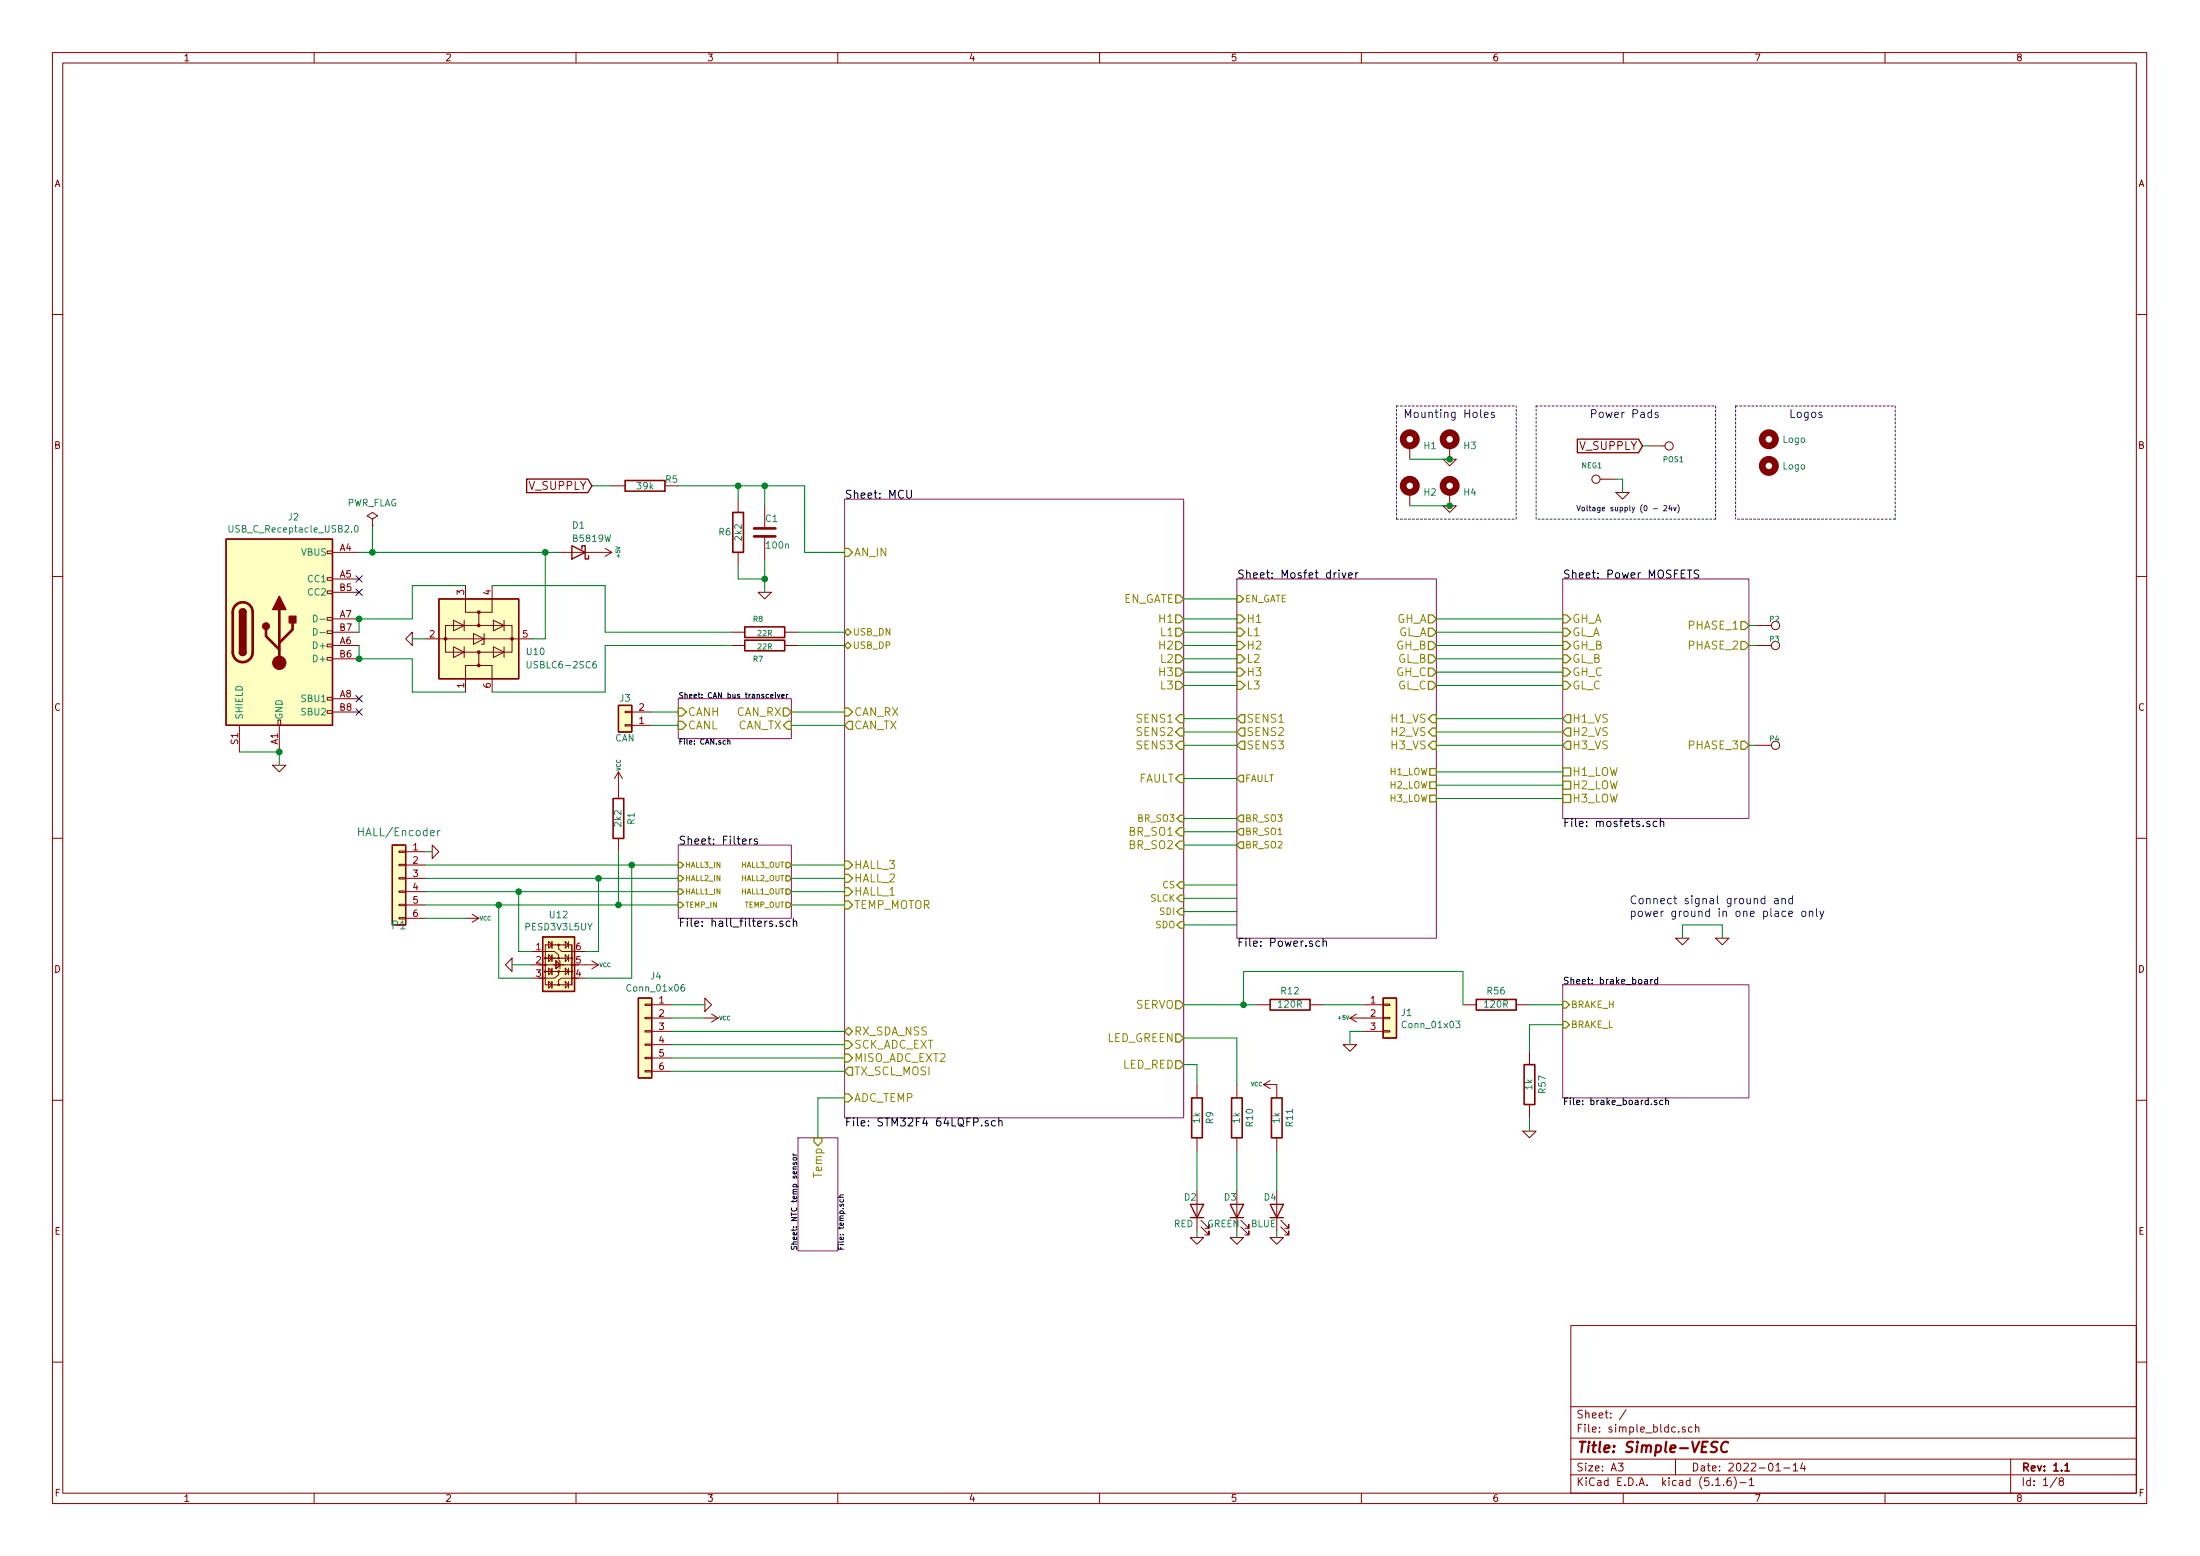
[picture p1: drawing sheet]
<svg xmlns="http://www.w3.org/2000/svg" width="420mm" height="297mm" viewBox="0 0 420 297" stroke-linecap="round" stroke-linejoin="round" font-family="sans-serif">
<g fill="none" stroke="#840000" stroke-width=".19">
<path d="M10 10h400v277h-400zM12 12h396v273.1h-396zM60 10v2M110 10v2M160 10v2M210 10v2M260 10v2M310 10v2M360 10v2M10 60h2M408 60h2M71.1 99.1l1-.6-1-.7-1 .7 1 .6v1.3"/>
<path d="M116.8 92.7h2.6M141 95.3v2.5M146 96.6v4.3M269.2 85.1v2.6M269.2 94v2.6M275.6 87.7h2.5l-1.2 1.2zM275.6 96.6h2.5l-1.2 1.2zM276.9 85.1v2.6M276.9 94v2.6M305.6 91.5h3M308.6 94h2.5l-1.2 1.3zM315 85.1h3"/>
<path d="M10 110h2M62.5 117.9h1v.5h-1zM62.5 112.8h1v.5h-1zM62.5 110.3h1v.5h-1zM62.5 105.2h1v.5h-1zM63.5 105.4h5.1M63.5 110.5h5.1M63.5 118.1h5.1M63.5 113.1h5.1M71.1 100.4h.1M85.1 119.4h12.7v5.1h-12.7zM86.6 118.4l2 1-2 1z"/>
<path d="M88.6 118.4v2M88.9 111.8v5.1h2.5M94 111.8v5.1h-2.6v2.5M94.2 118.4l2.1 1-2.1 1zM96.3 118.4v2M106.7 105.4h10.1M115.6 104.7l1.2 .7M116.8 105.4l-1.2 .8M141 105.4v2.6M144.8 113.1h2.5l-1.3 1.2zM146 102.4v4.3M335.3 119.4h3"/>
<path d="M408 110h2M45.7 138.5v5M53.1 137.5h.5v1h-.5zM53.3 138.5v5M62.5 135.7h1v.5h-1zM62.5 133.1h1v.5h-1zM62.5 125.5h1v.5h-1zM62.5 123h1v.5h-1zM62.5 120.4h1v.5h-1zM63.5 123.2h5.1M63.5 120.7h5.1M63.5 135.9h5.1"/>
<path d="M63.5 133.4h5.1M63.5 125.8h5.1M77.5 122l1.2-1.3v2.5zM81.3 122h20.3M86.6 123.5l2 1-2 1zM88.6 123.5v2M90.4 120.9l2.1 1.1-2.1 1zM91.4 124.5v2.5h2.6v5.1M91.4 127h-2.5v5.1M92.5 120.9v2.1h-.6M94.2 123.5l2.1 1-2.1 1zM96.3 123.5v2"/>
<path d="M119.4 135.8h1.2v.3h-1.2zM119.4 138.3h1.2v.3h-1.2zM120.6 138.5h3.9M120.6 135.9h3.9M139.7 123.2h2.5M139.7 120.7h2.5M149.9 123.2h2.5M149.9 120.7h2.5M335.3 123.2h3M52.1 146.1h2.5l-1.3 1.3zM118.1 147.4l-.8 1.2M118.1 147.4v5"/>
<path d="M118.1 147.4l.8 1.2M335.3 142.3h3M10 160h2M76.2 172.6h1.3v.3h-1.3zM76.2 170.1h1.3v.2h-1.3zM76.2 165h1.3v.3h-1.3zM76.2 162.5h1.3v.2h-1.3zM76.2 167.5h1.3v.3h-1.3zM77.5 175.3h3.8M77.5 162.6h3.8M77.5 165.1h3.8M77.5 167.7h3.8"/>
<path d="M77.5 170.2h3.8M77.5 172.8h3.8M82.5 161.3l1.3 1.3-1.3 1.3zM88.9 175.3h2.5M90.2 174.5l1.2 .8M91.4 175.3l-1.2 .8M104.8 179.7l.6 .7-.6 .6zM105.4 179.7v1.3M107.9 179.7l.7 .7-.7 .6zM108.6 179.7v1.3M118.1 160.1v2.5M320 179.1h2.6l-1.3 1.3z"/>
<path d="M327.7 179.1h2.5l-1.3 1.3zM408 160h2M96.5 184.2l1.3-1.3v2.6zM101.6 184.2h12.7M101.6 181.6h2.5M101.6 186.7h2.5M102.9 181.6h3l.8 .7v.6M104.1 180.4h5.1v7.6h-5.1zM104.1 182.9h5.1M104.1 185.5h5.1M104.8 182.3l.6 .6-.6 .7zM104.8 184.8l.6 .7-.6 .6z"/>
<path d="M104.8 187.4l.6 .6-.6 .6zM105.4 182.3v1.3M105.4 184.8v1.3M105.4 187.4v1.2M106.2 183.4l.7 .8-.7 .7zM106.7 183.4h.2v1.5M106.7 180.2v.9l.6 .5h3.2M106.7 185.3v.8l-.8 .6h-3M107.9 182.3l.7 .6-.7 .7zM107.9 184.8l.7 .7-.7 .6zM107.9 187.4l.7 .6-.7 .6zM108.6 182.3v1.3"/>
<path d="M108.6 184.8v1.3M108.6 187.4v1.2M109.2 181.6h2.6M109.2 186.7h2.6M110.5 186.7h-3.3l-.5 .4v.9M113 183.4l1.3 .8M114.3 184.2l-1.3 .7M123.2 199.3h1.3v.3h-1.3zM123.2 194.2h1.3v.3h-1.3zM123.2 191.7h1.3v.2h-1.3zM123.2 196.8h1.3v.2h-1.3zM124.5 191.8h3.8"/>
<path d="M124.5 194.3h3.8M124.5 196.9h3.8M124.5 199.4h3.8M134.6 190.5l1.3 1.3-1.3 1.3zM134.6 194.3h2.6M135.9 193.6l1.3 .7M137.2 194.3l-1.3 .8M240 191.8h2.6M250.2 191.8h2.5M256.5 199.4h2.6l-1.3 1.3zM257.8 194.3h6.4M257.8 194.3l1.3 .8"/>
<path d="M259.1 193.6l-1.3 .7M260.3 191.8h3.9M260.3 196.9h3.9M264.2 196.8h1.2v.2h-1.2zM264.2 191.7h1.2v.2h-1.2zM264.2 194.2h1.2v.3h-1.2zM279.4 191.8h2.5M289.6 191.8h2.5M10 210h2M123.2 201.8h1.3v.3h-1.3zM123.2 204.4h1.3v.2h-1.3zM124.5 202h3.8"/>
<path d="M124.5 204.5h3.8M228.6 207v2.6M228.6 217.2v2.5M236.2 207v2.6M236.2 217.2v2.5M241.3 207h2.5v2.6M241.3 207l1.3 .8M242.6 206.3l-1.3 .7M243.8 217.2v2.5M290.8 215.9h2.6l-1.3 1.3zM292.1 200.7v2.5M292.1 210.9v2.5"/>
<path d="M408 210h2M227.3 236.3h2.6l-1.3 1.2zM228.6 227.4v7.6M229.4 234.2l1.5 1.5v-.7v.7h-.8M229.4 233l1.5 1.5v-.8v.8h-.8M234.9 236.3h2.6l-1.3 1.2zM236.2 227.4v7.6M237 234.2l1.5 1.5v-.7v.7h-.8M237 233l1.5 1.5v-.8v.8h-.8M242.6 236.3h2.5l-1.3 1.2zM243.8 227.4v7.6M244.6 234.2l1.5 1.5v-.7v.7h-.7"/>
<path d="M244.6 233l1.5 1.5v-.8v.8h-.7M300 253h108v32.1h-108zM10 260h2M300 278.5h108M300 274.5h108M300 268.5h108M309 279.3h1l-.5 .6 .4 .1v.7l-.2 .1-.7-.1M310.5 269.1l-1.2 2M320 278.5v3M321.8 272.5l-.3-.1-.2 .2v.2l.5 .2v.3h-.5M323.2 272.5l-.4-.1-.3 .3v.6l.3 .1 .4-.1M323.8 272.5l.2-.1 .4 .1 .1 .9"/>
<path d="M323.8 271.9v1.5M342.5 279.7l.4-.4v1.5M344.2 279.2l-.3 1.1h.9M344.6 279.8v1M384 278.5v6.6M408 260h2M60 285.1v1.9M110 285.1v1.9M160 285.1v1.9M210 285.1v1.9M260 285.1v1.9M300 281.5h108"/>
<path d="M310 285.1v1.9M327.7 283.6h.8M329.2 283.5v.1M330.5 282.1a.59 .59 0 0 0-.7 .6l.1 .8 .5 .1 .2-.1 .1-.5-.2-.3h-.4l-.3 .3M331.2 281.9a1.71 1.71 0 0 1 0 2.3M332.3 283h1.2M334.1 282.5l.4-.4v1.5M334.1 283.6h.8M339.2 280.8h.8M340.7 280.2h1.1M342.5 280.8h.8M360 285.1v1.9"/>
<path d="M392.8 282l-1.3 2M393.5 282.7l-.3-.3 .3-.3h.3l.3 .3-.1 .2-.6 .2-.2 .2 .1 .5 .2 .1h.3l.3-.3v-.3l-.3-.3"/>
<circle cx="304.8" cy="91.5" r=".79"/>
<circle cx="318.8" cy="85.1" r=".79"/>
<circle cx="339.1" cy="119.4" r=".79"/>
<circle cx="339.1" cy="123.2" r=".79"/>
<circle cx="339.1" cy="142.3" r=".79"/>
<circle cx="104.1" cy="184.2" r=".13"/>
<circle cx="104.1" cy="185.5" r=".13"/>
<circle cx="104.1" cy="182.9" r=".13"/>
<circle cx="106.7" cy="185.5" r=".13"/>
<circle cx="106.7" cy="188" r=".13"/>
<circle cx="106.7" cy="182.9" r=".13"/>
<circle cx="106.7" cy="180.4" r=".13"/>
<circle cx="109.2" cy="184.2" r=".13"/>
<circle cx="109.2" cy="182.9" r=".13"/>
<circle cx="109.2" cy="185.5" r=".13"/>
</g>
<g fill="none" stroke="#840000" stroke-width=".3">
<path d="M119.4 91.7h7.6v2.1h-7.6zM140 97.8h2v7.6h-2zM142.2 119.7h7.7v2h-7.7zM142.2 122.2h7.7v2h-7.7zM117.1 152.4h2v7.7h-2zM242.6 190.8h7.6v2h-7.6zM281.9 190.8h7.7v2h-7.7zM227.6 209.6h2v7.6h-2zM235.2 209.6h2v7.6h-2zM242.8 209.6h2.1v7.6h-2.1zM291.1 203.2h2v7.7h-2zM394.4 279.7l.4-.4v1.5"/>
<path d="M394.4 280.8h.8"/>
</g>
<path d="M328.1 275.3l-.3-.1-.7 .1a.47 .47 0 0 0-.3 .5 .47 .47 0 0 0 .4 .4l.5 .2a.51 .51 0 0 1 .2 .5 .51 .51 0 0 1-.5 .3l-.7-.1M330 275.4a.87 .87 0 0 0-1 0 .87 .87 0 0 0-.3 1 .69 .69 0 0 0 .3 .7 .69 .69 0 0 0 .8-.1" fill="none" stroke="#840000" stroke-width=".41"/>
<path d="M161.3 95.3h64.8v118.1h-64.8zM236.2 110.5h38.1v68.6h-38.1zM298.4 110.5h35.6v45.7h-35.6zM129.5 133.4h21.6v7.6h-21.6zM129.5 161.3h21.6v14h-21.6zM298.4 188h35.6v21.6h-35.6zM152.4 217.2h7.6v21.6h-7.6z" fill="none" stroke="#840084" stroke-width=".19"/>
<g fill="none" stroke="#000" stroke-width=".19">
<path d="M173.2 93.6v1.2l.3 .3 .4-.1 .2-.2v-1.2M256.3 109.3l.4 1 .3-1M257.6 109.8l.7-.1-.1-.3-.4-.1-.2 .2v.8h.6M258.9 109.3v1M259.4 109.3l-.5 .3M322.2 108.8h.9M324.4 108.9l-.6-.1-.3 .3 .1 .3 .8 .4v.4a.62 .62 0 0 1-.9 .1M147.2 132.9l.5-.1-.1-.2-.3-.1-.1 .2v.5h.4M148.1 132.2v.1M148.1 132.5v.7M148.5 132.5l.2 .7 .2-.7M149.3 132.9l.5-.1-.1-.2-.3-.1-.1 .2 .1 .5h.3"/>
<path d="M150.2 132.5v.7M150.5 132.5l-.3 .3M139 141.5l.4-.1v.7M139 141.1v1M315.1 156.9a.37 .37 0 0 0-.6 .1l.1 .2 .5 .3-.2 .3-.4-.1M316.4 156.9l-.4-.1-.3 .3 .1 .6h.6M317.1 156.9h.1a.37 .37 0 0 1 .6 .1v.8M317.1 156.3v1.5M143.2 160.1v1M143.6 160.1l-.4 .3M144.6 160.2a.37 .37 0 0 0-.6 .1l.1 .3 .6 .2-.2 .3h-.5M148.3 176.7v.1"/>
<path d="M149.5 175.9l-.4-.1-.2 .2 .1 .3 .5 .1v.4h-.6M150.9 175.9l-.5-.1-.3 .3v.4l.2 .3h.6M151.5 176l.2-.2 .4 .1 .1 .9M151.5 175.3v1.5M252 179.7l-.4-.1-.3 .3v.5l.2 .2h.5M252.7 179.8l.1-.1a.37 .37 0 0 1 .5 .1v.9M252.7 179.1v1.6M314.1 187h.5l.1 .8M314.7 187.3l-.7 .2 .1 .3h.6M315.3 187v.8M315.6 187l-.3 .2M316.6 187h-.4l-.2 .2 .1 .6h.5"/>
<path d="M316.6 186.5v1.3M188.7 214l-.4-.1-.2 .2 .1 .3 .5 .1v.4h-.6M190.1 214l-.4-.1-.3 .3v.4l.1 .3h.6M190.8 214.1l.2-.2 .3 .1 .1 .9M190.8 213.4v1.5M316.4 210.1l-.3-.1-.2 .2 .1 .2 .4 .1v.3h-.5M317.6 210.1l-.4-.1-.2 .3 .1 .5h.5M318.1 210.2l.2-.2 .3 .1v.8M318.1 209.6v1.3M151.5 220.2l.2 .3M151.5 220.5h.6M151.5 221.9v.3l.1 .1 .2-.4h.3v.4"/>
<path d="M151.5 221l.4-.1 .2 .4-.1 .1h-.4zM160.1 228.6h1M160.5 229l-.1 .3 .2 .2 .4-.1v-.4M161.1 228.1l-.6 .1v.4"/>
</g>
<g fill="none" stroke="#848400" stroke-width=".25">
<path d="M161.3 104.7h.8l.7 .7-.7 .8h-.8zM224.5 119.9h.8l.8 .8-.8 .7h-.8zM224.5 117.4h.8l.8 .7-.8 .8h-.8zM224.5 113.6h.8l.8 .7-.8 .8h-.8zM236.2 117.4h.8l.7 .7-.7 .8h-.8zM236.2 119.9h.8l.7 .8-.7 .7h-.8zM236.2 113.7h.7l.6 .6-.6 .7h-.7zM272.8 117.4h.8l.7 .7-.7 .8h-.8zM272.8 119.9h.8l.7 .8-.7 .7h-.8zM298.4 117.4h.8l.8 .7-.8 .8h-.8zM298.4 119.9h.8l.8 .8-.8 .7h-.8zM332.5 118.7h.7l.8 .7-.8 .8h-.7z"/>
<path d="M129.5 135.2h.8l.8 .7-.8 .8h-.8zM129.5 137.7h.8l.8 .8-.8 .7h-.8zM149.6 135.2h.8l.7 .7-.7 .8h-.8zM150.4 137.7h.7v1.5h-.7l-.8-.7zM161.3 135.2h.8l.7 .7-.7 .8h-.8zM161.3 123.2l.6-.6 .7 .6-.7 .7zM161.3 120.7l.6-.6 .7 .6-.7 .6zM162.1 137.7h.7v1.5h-.7l-.8-.7zM224.5 130.1h.8l.8 .7-.8 .8h-.8zM224.5 125h.8l.8 .8-.8 .7h-.8zM224.5 127.5h.8l.8 .8-.8 .8h-.8zM224.5 122.5h.8l.8 .7-.8 .8h-.8z"/>
<path d="M225.3 139h.8v1.5h-.8l-.8-.8zM225.3 136.4h.8v1.6h-.8l-.8-.8zM236.2 122.5h.8l.7 .7-.7 .8h-.8zM236.2 125h.8l.7 .8-.7 .7h-.8zM236.2 127.5h.8l.7 .8-.7 .8h-.8zM236.2 130.1h.8l.7 .7-.7 .8h-.8zM237 136.4h.7v1.6h-.7l-.8-.8zM237 139h.7v1.5h-.7l-.8-.8zM272.8 122.5h.8l.7 .7-.7 .8h-.8zM272.8 125h.8l.7 .8-.7 .7h-.8zM272.8 127.5h.8l.7 .8-.7 .8h-.8zM272.8 130.1h.8l.7 .7-.7 .8h-.8z"/>
<path d="M273.6 136.4h.7v1.6h-.7l-.8-.8zM273.6 139h.7v1.5h-.7l-.8-.8zM298.4 122.5h.8l.8 .7-.8 .8h-.8zM298.4 125h.8l.8 .8-.8 .7h-.8zM298.4 127.5h.8l.8 .8-.8 .8h-.8zM298.4 130.1h.8l.8 .7-.8 .8h-.8zM299.2 136.4h.8v1.6h-.8l-.8-.8zM299.2 139h.8v1.5h-.8l-.8-.8zM332.5 122.5h.7l.8 .7-.8 .8h-.7zM225.3 147.9h.8v1.5h-.8l-.8-.8zM225.3 141.5h.8v1.5h-.8l-.8-.7zM225.3 158h.8v1.5h-.8l-.8-.7z"/>
<path d="M225.4 155.6h.7v1.3h-.7l-.6-.7zM236.2 148.6l.7-.6h.6v1.3h-.6zM236.2 158.8l.7-.6h.6v1.2h-.6zM236.9 155.6h.6v1.3h-.6l-.7-.7zM237 141.5h.7v1.5h-.7l-.8-.7zM273 149.3h1.3v1.2h-1.3zM273 146.7h1.3v1.3h-1.3zM273 151.8h1.3v1.3h-1.3zM273.6 141.5h.7v1.5h-.7l-.8-.7zM298.4 146.6h1.6v1.5h-1.6zM298.4 149.1h1.6v1.6h-1.6zM298.4 151.7h1.6v1.5h-1.6z"/>
<path d="M298.4 142.3l.8-.8h.8v1.5h-.8zM332.5 141.5h.7l.8 .8-.8 .7h-.7zM129.5 164.6h.5l.6 .5-.6 .5h-.5zM129.5 167.2h.5l.6 .5-.6 .5h-.5zM129.5 169.7h.5l.6 .5-.6 .5h-.5zM129.5 172.2h.5l.6 .6-.6 .5h-.5zM150.1 164.6h.5l.5 .5-.5 .5h-.5zM150.1 167.2h.5l.5 .5-.5 .5h-.5zM150.1 169.7h.5l.5 .5-.5 .5h-.5zM150.1 172.2h.5l.5 .6-.5 .5h-.5zM161.3 169.5h.8l.7 .7-.7 .8h-.8zM161.3 166.9h.8l.7 .8-.7 .7h-.8z"/>
<path d="M161.3 164.4h.8l.7 .7-.7 .8h-.8zM161.3 172h.8l.7 .8-.7 .7h-.8zM225.3 160.6h.8v1.5h-.8l-.8-.8zM225.4 168.3h.7v1.3h-.7l-.6-.7zM225.4 170.9h.7v1.2h-.7l-.6-.6zM225.4 173.4h.7v1.3h-.7l-.6-.7zM225.4 175.9h.7v1.3h-.7l-.6-.6zM236.2 161.3l.7-.6h.6v1.3h-.6zM161.3 198.7h.8l.7 .7-.7 .8h-.8zM162.1 196.1l.7 .8-.7 .7-.8-.7zM224.5 191h.8l.8 .8-.8 .8h-.8zM224.5 197.4h.8l.8 .8-.8 .7h-.8z"/>
<path d="M298.4 191.2h.7l.6 .6-.6 .6h-.7zM298.4 195h.7l.6 .6-.6 .7h-.7zM155.4 217.2h1.6v.8l-.8 .7-.8-.7zM161.3 208.8h.8l.7 .8-.7 .7h-.8zM161.3 201.2h.8l.7 .8-.7 .7h-.8zM162.1 203.7h.7v1.6h-.7l-.8-.8zM224.5 202.5h.8l.8 .7-.8 .8h-.8z"/>
</g>
<g fill="#ffffc2" stroke="#ffffc2" stroke-width=".19">
<path d="M264.2 190.5h2.5v7.7h-2.5z"/>
<path d="M83.8 114.3h15.3v15.3h-15.3z"/>
<path d="M103.6 178.9h6.1v10.4h-6.1z"/>
<path d="M118.1 134.7h2.5v5h-2.5z"/>
<path d="M43.2 102.9h20.3v35.6h-20.3z"/>
<path d="M121.9 190.5h2.6v15.3h-2.6z"/>
<path d="M74.9 161.3h2.6v15.3h-2.6z"/>
</g>
<g fill="none" stroke="#840000" stroke-width=".25">
<path d="M100.6 91.5h11.7l.7 1.2-.7 1.3h-11.7zM301.2 83.8h11.7l.8 1.3-.8 1.3h-11.7zM43.2 102.9h20.3v35.6h-20.3zM45.7 116.9a.63 .63 0 0 1 .7-.7 .63 .63 0 0 1 .6 .7M83.8 114.3h15.3v15.3h-15.3zM109.2 104.2l2.6 1.2-2.6 1.3zM111.1 104.8v-.6h.7v2.5h.6v-.6M45.7 124.5a.63 .63 0 0 0 .7 .6 .63 .63 0 0 0 .6-.6M118.1 134.7h2.5v5h-2.5zM74.9 161.3h2.6v15.3h-2.6zM103.6 178.9h6.1v10.4h-6.1zM121.9 190.5h2.6v15.3h-2.6z"/>
<path d="M264.2 190.5h2.5v7.7h-2.5zM227.3 229.9h2.6l-1.3 2.5zM227.3 232.4h2.6M234.9 229.9h2.6l-1.3 2.5zM234.9 232.4h2.6M242.6 229.9h2.5l-1.3 2.5zM242.6 232.4h2.5"/>
</g>
<path d="M43.7 100.3v1.1l.3 .2 .3-.1 .2-.1v-1.1M59.9 117.4a.64 .64 0 0 1 .7 .7 .64 .64 0 0 1-.7 .6zM59.9 120a.64 .64 0 0 1 .7 .6 .64 .64 0 0 1-.7 .6zM61.1 118.2h1M67.8 100.4l.2-.1a.69 .69 0 0 1 .4 .7 .69 .69 0 0 1-.4 .6l-.3-.5zM61.1 120.8h1M100.7 126.2v1.1l.2 .2h.4l.1-.2v-1.1M113.8 126.2l-.4 .1a.87 .87 0 0 0 0 1.2l.5-.1v-.5l-.5-.2-.2 .3M83.6 158.5v1M84 158.5l-.4 .3M130.7 187.9l-.4 .1a.87 .87 0 0 0 0 1.2l.4-.1v-.5l-.4-.2-.3 .3M278 194.9h.8l-.4 .5 .4 .1-.1 .7h-.5l-.2-.1" fill="none" stroke="#008484" stroke-width=".19"/>
<path d="M44.9 115.7a1.9 1.9 0 0 1 2.1-.6 1.9 1.9 0 0 1 1.3 1.8v7.6a1.9 1.9 0 0 1-1.9 1.9 1.9 1.9 0 0 1-2-1.9v-7.8l.2-.5zM53.3 116.4v10.1M55.9 118.9v1.3l-2.6 2.5M144 100.9h4.1M144 102.4h4.1M50.8 120.2v1.2l2.5 2.6" fill="none" stroke="#840000" stroke-width=".51"/>
<g fill="#840000" stroke="#840000" stroke-width=".19">
<circle cx="91.4" cy="127" r=".25"/>
<circle cx="91.4" cy="124.5" r=".25"/>
<circle cx="85.1" cy="122" r=".25"/>
<circle cx="97.8" cy="122" r=".25"/>
<circle cx="91.4" cy="119.4" r=".25"/>
<circle cx="91.4" cy="116.9" r=".25"/>
<circle cx="53.3" cy="126.5" r="1.27"/>
</g>
<g fill="none" stroke="#840000" stroke-width="1.3">
<circle cx="269.2" cy="92.7" r="1.27"/>
<circle cx="269.2" cy="83.9" r="1.27"/>
<circle cx="276.9" cy="83.9" r="1.27"/>
<circle cx="276.9" cy="92.7" r="1.27"/>
<circle cx="337.8" cy="83.9" r="1.27"/>
<circle cx="337.8" cy="88.9" r="1.27"/>
</g>
<g fill="#840000" stroke="#840000" stroke-width=".25">
<path d="M45.7 124.5h1.3a.63 .63 0 0 1-.6 .6 .63 .63 0 0 1-.7-.6z"/>
<path d="M45.9 116.4a.62 .62 0 0 1 .7-.1 .62 .62 0 0 1 .4 .6h-1.3z"/>
<path d="M45.7 116.9h1.3v7.6h-1.3z"/>
<path d="M55.2 117.6h1.3v1.3h-1.3z"/>
<path d="M53.3 113.8l1.3 2.6h-2.5z"/>
<circle cx="50.8" cy="119.5" r=".63"/>
</g>
<path d="M266.7 77.5h22.9M293.4 77.5h34.3M327.7 77.5v21.6M331.5 77.5v21.6M331.5 77.5h30.4M361.9 77.5v21.6M266.7 99.1h22.9M266.7 99.1v-21.6M289.6 99.1v-21.6M293.4 99.1v-21.6M327.7 99.1h-34.3M361.9 99.1h-30.4" fill="none" stroke="#0000c2" stroke-width=".19" stroke-dasharray=".4 .4"/>
<g fill="none" stroke="#008400" stroke-width=".19">
<path d="M113 92.7h3.8M129.5 92.7h24.2v12.7h7.6M141 92.7v2.6M146 92.7v3.9M269.2 87.7h7.7M269.2 96.6h7.7M308.6 91.5h1.3v2.5M313.7 85.1h1.3M68.6 105.4h38.1M71.1 100.4v5M88.9 111.8h-10.2v6.3h-10.1v2.6M94 111.8h21.6v8.9h24.1"/>
<path d="M104.1 105.4v16.6h-2.5M141 108v2.5h5M146 106.7v6.4M226.1 118.1h10.1M226.1 114.3h10.1M274.3 118.1h24.1M334 119.4h1.3M68.6 123.2v2.6h10.1v6.3h10.2M78.7 122h2.6M124.5 135.9h5M124.5 138.5h5M139.7 123.2h-24.1v8.9h-21.6"/>
<path d="M151.1 135.9h10.2M151.1 138.5h10.2M152.4 123.2h8.9M152.4 120.7h8.9M226.1 125.8h10.1M226.1 123.2h10.1M226.1 120.7h10.1M226.1 130.8h10.1M226.1 128.3h10.1M226.1 139.7h10.1M226.1 137.2h10.1M274.3 125.8h24.1"/>
<path d="M274.3 123.2h24.1M274.3 120.7h24.1M274.3 130.8h24.1M274.3 128.3h24.1M274.3 139.7h24.1M274.3 137.2h24.1M334 123.2h1.3M45.7 143.5h7.6v2.6M226.1 142.3h10.1M226.1 156.2h10.1M226.1 148.6h10.1M226.1 158.8h10.1"/>
<path d="M274.3 142.3h24.1M274.3 147.4h24.1M274.3 152.4h24.1M274.3 149.9h24.1M334 142.3h1.3M81.3 172.8h48.2M81.3 175.3h7.6M81.3 170.2h48.2M81.3 167.7h48.2M81.3 165.1h48.2M81.3 162.6h1.2M95.2 172.8v13.9h6.4"/>
<path d="M99.1 170.2v11.4h2.5M114.3 167.7v13.9h-2.5M118.1 162.6v10.2M120.6 165.1v21.6h-8.8M151.1 172.8h10.2M151.1 170.2h10.2M151.1 167.7h10.2M151.1 165.1h10.2M226.1 176.6h10.1M226.1 168.9h10.1M226.1 171.5h10.1M226.1 174h10.1"/>
<path d="M226.1 161.3h10.1M321.3 179.1v-2.5h7.6v2.5M97.8 184.2h3.8M128.3 191.8h6.3M128.3 196.9h33M128.3 199.4h33M128.3 194.3h6.3M226.1 191.8h13.9M226.1 198.2h10.1v8.8M237.5 191.8v-6.3h41.9v6.3M252.7 191.8h7.6M260.3 196.9h-2.5v2.5"/>
<path d="M292.1 191.8h6.3M298.4 195.6h-6.3v5.1M128.3 202h33M128.3 204.5h33M161.3 209.6h-5.1v7.6M226.1 203.2h2.5v3.8M228.6 219.7v7.7M236.2 219.7v7.7M243.8 219.7v7.7M292.1 213.4v2.5M228.6 235v1.3M236.2 235v1.3"/>
<path d="M243.8 235v1.3"/>
</g>
<g fill="none" stroke="#0000c2" stroke-width=".19">
<path d="M283.5 79.2l.7-.1-.1-.3-.4-.1-.2 .2 .1 .7h.5M285.4 78.8l-.4-.1-.2 .2 .1 .2 .5 .2v.3h-.6M316.7 78.8a.37 .37 0 0 0-.6 .1l.1 .2 .5 .3-.2 .3-.4-.1M315.8 97.1h.7M317.8 96.6l.3-.1 .2 .3-.6 .7h.6M318.9 96.5l-.2 .7h.7M319.2 96.8v.7M319.6 96.8l.3 .7 .2-.7M320.4 96.4a1.13 1.13 0 0 1 0 1.5M338.9 171.6h.6l.1 .9M339.6 171.9h-.5a.3 .3 0 0 0-.3 .3 .3 .3 0 0 0 .3 .3h.5M340.3 171.6h.1a.37 .37 0 0 1 .6 .1v.8"/>
<path d="M340.3 171.5v1M341.6 174.5l.7-.2v-.3h-.5l-.2 .2 .1 .7h.6M342.3 171.6l-.4-.1-.3 .3 .2 .7h.5M342.3 171v1.5M344.2 174.1l.2-.1 .4 .1 .1 .6-.1 .2-.4 .1-.2-.2zM345.5 174.1l.1-.1a.37 .37 0 0 1 .6 .2v.8M345.5 174v1M346.9 173.4v1.3l.2 .3M347.6 174l.3 1M348.3 174l-.5 1.3-.2 .2"/>
</g>
<g fill="#008400" stroke="#008400" stroke-width=".25">
<circle cx="53.3" cy="143.5" r=".51"/>
<circle cx="237.5" cy="191.8" r=".51"/>
<circle cx="95.3" cy="172.8" r=".51"/>
<circle cx="120.7" cy="165.1" r=".51"/>
<circle cx="114.3" cy="167.7" r=".51"/>
<circle cx="276.9" cy="96.6" r=".51"/>
<circle cx="276.9" cy="87.7" r=".51"/>
<circle cx="99.1" cy="170.2" r=".51"/>
<circle cx="71.1" cy="105.4" r=".51"/>
<circle cx="146.1" cy="110.5" r=".51"/>
<circle cx="146.1" cy="92.7" r=".51"/>
<circle cx="141" cy="92.7" r=".51"/>
<circle cx="68.6" cy="118.1" r=".51"/>
<circle cx="68.6" cy="125.8" r=".51"/>
<circle cx="104.1" cy="105.4" r=".51"/>
<circle cx="118.1" cy="172.8" r=".51"/>
</g>
<path d="M68 112.5l1.2 1.2M68 109.9l1.2 1.2M69.2 112.5l-1.2 1.2M69.2 109.9l-1.2 1.2M68 135.3l1.2 1.2M68 132.8l1.2 1.2M69.2 135.3l-1.2 1.2M69.2 132.8l-1.2 1.2" fill="none" stroke="#000084" stroke-width=".19"/>
<text font-size="2.8" fill="#840000" x="301" y="277.3">Title: Simple-VESC</text>
<g font-size="2.1" fill="#0000c2">
<text x="268" y="79.8">Mounting Holes</text>
<text x="303.5" y="79.8">Power Pads</text>
<text x="341.6" y="79.8">Logos</text>
<text x="311.1" y="172.6">Connect signal ground and</text>
<text x="311.1" y="175">power ground in one place only</text>
</g>
<g font-size="2.1" fill="#840000">
<text x="301.7" y="85.9">V_SUPPLY</text>
<text x="101" y="93.5">V_SUPPLY</text>
<text x="301" y="273.5">File: simple_bldc.sch</text>
<text x="301" y="270.8">Sheet: /</text>
<text x="301" y="280.9">Size: A3</text>
<text x="323" y="280.9">Date: 2022-01-14</text>
<text x="386" y="280.9">Rev: 1.1</text>
<text x="301" y="283.7">KiCad E.D.A. kicad (5.1.6)-1</text>
<text x="386" y="283.7">Id: 1/8</text>
</g>
<g font-size="2.1">
<text x="161.3" y="95.2">Sheet: MCU</text>
<text x="236.2" y="110.4">Sheet: Mosfet driver</text>
<text x="298.4" y="110.4">Sheet: Power MOSFETS</text>
<text x="129.5" y="161.2">Sheet: Filters</text>
<text x="298.4" y="157.9">File: mosfets.sch</text>
<text x="129.5" y="176.9">File: hall_filters.sch</text>
<text x="236.2" y="180.7">File: Power.sch</text>
<text x="161.3" y="215">File: STM32F4 64LQFP.sch</text>
</g>
<g font-size="2.1" fill="#848400">
<text x="163.1" y="106.2">AN_IN</text>
<text x="214.2" y="115.1">EN_GATE</text>
<text x="221.6" y="118.9">H1</text>
<text x="238" y="118.9">H1</text>
<text x="266.6" y="118.9">GH_A</text>
<text x="300.2" y="118.9">GH_A</text>
<text x="221.6" y="124">H2</text>
<text x="221.8" y="121.4">L1</text>
<text x="238" y="121.4">L1</text>
<text x="238" y="124">H2</text>
<text x="266.6" y="124">GH_B</text>
<text x="266.9" y="121.4">GL_A</text>
<text x="300.2" y="121.4">GL_A</text>
<text x="300.2" y="124">GH_B</text>
<text x="322.6" y="120.2">PHASE_1</text>
<text x="322.6" y="124">PHASE_2</text>
<text x="221.6" y="129.1">H3</text>
<text x="221.8" y="131.6">L3</text>
<text x="221.8" y="126.5">L2</text>
<text x="238" y="126.5">L2</text>
<text x="238" y="129.1">H3</text>
<text x="238" y="131.6">L3</text>
<text x="266.6" y="129.1">GH_C</text>
<text x="266.9" y="126.5">GL_B</text>
<text x="266.9" y="131.6">GL_C</text>
<text x="300.2" y="126.5">GL_B</text>
<text x="300.2" y="129.1">GH_C</text>
<text x="300.2" y="131.6">GL_C</text>
<text x="131.3" y="136.7">CANH</text>
<text x="140.6" y="136.7">CAN_RX</text>
<text x="163.1" y="136.7">CAN_RX</text>
<text x="217.3" y="138">SENS1</text>
<text x="238" y="138">SENS1</text>
<text x="265.8" y="138">H1_VS</text>
<text x="300.2" y="138">H1_VS</text>
<text x="131.3" y="139.2">CANL</text>
<text x="140.9" y="139.2">CAN_TX</text>
<text x="163.1" y="139.2">CAN_TX</text>
<text x="217.3" y="143">SENS3</text>
<text x="217.3" y="140.5">SENS2</text>
<text x="238" y="140.5">SENS2</text>
<text x="238" y="143">SENS3</text>
<text x="265.8" y="140.5">H2_VS</text>
<text x="265.8" y="143">H3_VS</text>
<text x="300.2" y="140.5">H2_VS</text>
<text x="300.2" y="143">H3_VS</text>
<text x="322.6" y="143">PHASE_3</text>
<text x="217.3" y="149.4">FAULT</text>
<text x="300.2" y="148.1">H1_LOW</text>
<text x="300.2" y="150.7">H2_LOW</text>
<text x="300.2" y="153.2">H3_LOW</text>
<text x="215.8" y="159.5">BR_SO1</text>
<text x="163.1" y="165.9">HALL_3</text>
<text x="215.8" y="162.1">BR_SO2</text>
<text x="163.1" y="171">HALL_1</text>
<text x="163.1" y="168.4">HALL_2</text>
<text x="163.1" y="173.5">TEMP_MOTOR</text>
<text x="163.1" y="197.6">RX_SDA_NSS</text>
<text x="216.8" y="192.6">SERVO</text>
<text x="163.1" y="200.2">SCK_ADC_EXT</text>
<text x="163.1" y="202.7">MISO_ADC_EXT2</text>
<text x="211.3" y="198.9">LED_GREEN</text>
<text x="214.4" y="204">LED_RED</text>
<text x="163.1" y="205.3">TX_SCL_MOSI</text>
<text x="163.1" y="210.3">ADC_TEMP</text>
<text x="157" y="224.6" transform="rotate(-90 157 224.6)">Temp</text>
</g>
<g font-size="2.1" fill="#008484">
<text x="68.8" y="159.6">HALL/Encoder</text>
<text x="74.9" y="177.4">P1</text>
</g>
<g font-size="1.8" fill="#840000">
<text x="35" y="11.7">1</text>
<text x="85" y="11.7">2</text>
<text x="135" y="11.7">3</text>
<text x="185" y="11.7">4</text>
<text x="235" y="11.7">5</text>
<text x="285" y="11.7">6</text>
<text x="335" y="11.7">7</text>
<text x="385" y="11.7">8</text>
<text x="10.4" y="35.7">A</text>
<text x="408.4" y="35.7">A</text>
<text x="10.4" y="85.7">B</text>
<text x="408.4" y="85.7">B</text>
<text x="64.9" y="105.2">A4</text>
<text x="64.9" y="110.3">A5</text>
<text x="64.9" y="112.8">B5</text>
<text x="88.6" y="113.5" transform="rotate(-90 88.6 113.5)">3</text>
<text x="93.7" y="113.5" transform="rotate(-90 93.7 113.5)">4</text>
<text x="64.9" y="117.9">A7</text>
<text x="64.9" y="123">A6</text>
<text x="64.9" y="125.5">B6</text>
<text x="64.9" y="120.4">B7</text>
<text x="82.1" y="121.7">2</text>
<text x="99.8" y="121.7">5</text>
<text x="88.6" y="131.3" transform="rotate(-90 88.6 131.3)">1</text>
<text x="93.7" y="131.3" transform="rotate(-90 93.7 131.3)">6</text>
<text x="10.4" y="135.7">C</text>
<text x="64.9" y="133.1">A8</text>
<text x="64.9" y="135.7">B8</text>
<text x="122.1" y="135.7">2</text>
<text x="408.4" y="135.7">C</text>
<text x="45.5" y="142.1" transform="rotate(-90 45.5 142.1)">S1</text>
<text x="53.1" y="142.1" transform="rotate(-90 53.1 142.1)">A1</text>
<text x="122.1" y="138.2">1</text>
<text x="78.9" y="162.3">1</text>
<text x="78.9" y="164.9">2</text>
<text x="78.9" y="167.4">3</text>
<text x="78.9" y="170">4</text>
<text x="78.9" y="172.5">5</text>
<text x="78.9" y="175">6</text>
<text x="10.4" y="185.7">D</text>
<text x="102.4" y="181.4">1</text>
<text x="102.4" y="183.9">2</text>
<text x="110" y="183.9">5</text>
<text x="110" y="181.4">6</text>
<text x="408.4" y="185.7">D</text>
<text x="102.4" y="186.5">3</text>
<text x="110" y="186.5">4</text>
<text x="125.9" y="191.6">1</text>
<text x="261.8" y="191.6">1</text>
<text x="125.9" y="194.1">2</text>
<text x="125.9" y="196.6">3</text>
<text x="261.8" y="194.1">2</text>
<text x="261.8" y="196.6">3</text>
<text x="125.9" y="199.2">4</text>
<text x="125.9" y="201.7">5</text>
<text x="125.9" y="204.3">6</text>
<text x="10.4" y="235.7">E</text>
<text x="408.4" y="235.7">E</text>
<text x="10.5" y="285.7">F</text>
<text x="35" y="286.7">1</text>
<text x="85" y="286.7">2</text>
<text x="135" y="286.7">3</text>
<text x="185" y="286.7">4</text>
<text x="235" y="286.7">5</text>
<text x="285" y="286.7">6</text>
<text x="335" y="286.7">7</text>
<text x="385" y="286.7">8</text>
<text x="408.5" y="285.7">F</text>
</g>
<g font-size="1.8" fill="#008484">
<text x="272" y="85.7">H1</text>
<text x="279.6" y="85.7">H3</text>
<text x="340.5" y="84.5">Logo</text>
<text x="340.5" y="89.6">Logo</text>
<text x="121.7" y="93.4">39k</text>
<text x="127.2" y="92.2">R5</text>
<text x="272" y="94.6">H2</text>
<text x="279.6" y="94.6">H4</text>
<text x="44.3" y="101.7">USB_C_Receptacle_USB2.0</text>
<text x="55.1" y="99.4">J2</text>
<text x="66.2" y="96.7">PWR_FLAG</text>
<text x="109.4" y="100.9">D1</text>
<text x="146.3" y="99.7">C1</text>
<text x="57.6" y="106.1">VBUS</text>
<text x="109.6" y="103.5">B5819W</text>
<text x="137.3" y="102.2">R6</text>
<text x="141.7" y="103.1" transform="rotate(-90 141.7 103.1)">2k2</text>
<text x="146.5" y="104.7">100n</text>
<text x="59" y="111.2">CC1</text>
<text x="59" y="113.7">CC2</text>
<text x="60.2" y="123.9">D+</text>
<text x="100.7" y="125.1">U10</text>
<text x="60.2" y="126.4">D+</text>
<text x="101.2" y="127.6">USBLC6-2SC6</text>
<text x="46.4" y="137.5" transform="rotate(-90 46.4 137.5)">SHIELD</text>
<text x="54" y="137.5" transform="rotate(-90 54 137.5)">GND</text>
<text x="57.8" y="134">SBU1</text>
<text x="57.8" y="136.6">SBU2</text>
<text x="118.4" y="133.9">J3</text>
<text x="117.4" y="141.6">CAN</text>
<text x="118.7" y="157.7" transform="rotate(-90 118.7 157.7)">2k2</text>
<text x="121.2" y="157.4" transform="rotate(-90 121.2 157.4)">R1</text>
<text x="100.4" y="177.6">PESD3V3L5UY</text>
<text x="105.1" y="175.3">U12</text>
<text x="120" y="189.3">Conn_01x06</text>
<text x="124.3" y="187">J4</text>
<text x="244.7" y="189.8">R12</text>
<text x="284.1" y="189.8">R56</text>
<text x="244.2" y="192.4">120R</text>
<text x="267.7" y="194">J1</text>
<text x="268.1" y="196.3">Conn_01x03</text>
<text x="283.6" y="192.4">120R</text>
<text x="292.7" y="208" transform="rotate(-90 292.7 208)">1k</text>
<text x="295.2" y="208.7" transform="rotate(-90 295.2 208.7)">R57</text>
<text x="229.2" y="214.4" transform="rotate(-90 229.2 214.4)">1k</text>
<text x="231.7" y="214.5" transform="rotate(-90 231.7 214.5)">R9</text>
<text x="236.8" y="214.4" transform="rotate(-90 236.8 214.4)">1k</text>
<text x="239.3" y="215" transform="rotate(-90 239.3 215)">R10</text>
<text x="244.4" y="214.4" transform="rotate(-90 244.4 214.4)">1k</text>
<text x="246.9" y="215" transform="rotate(-90 246.9 215)">R11</text>
<text x="226.2" y="229.2">D2</text>
<text x="233.8" y="229.2">D3</text>
<text x="241.5" y="229.2">D4</text>
<text x="224.2" y="234.3">RED</text>
<text x="230.5" y="234.3">GREEN</text>
<text x="238.9" y="234.3">BLUE</text>
</g>
<g font-size="1.8" fill="#848400">
<text x="237.7" y="115">EN_GATE</text>
<text x="162.8" y="123.9">USB_DP</text>
<text x="162.8" y="121.3">USB_DN</text>
<text x="237.7" y="149.3">FAULT</text>
<text x="265.4" y="148">H1_LOW</text>
<text x="265.4" y="150.5">H2_LOW</text>
<text x="265.4" y="153.1">H3_LOW</text>
<text x="217.4" y="156.9">BR_SO3</text>
<text x="237.7" y="162">BR_SO2</text>
<text x="237.7" y="156.9">BR_SO3</text>
<text x="237.7" y="159.4">BR_SO1</text>
<text x="219.7" y="172.1">SLCK</text>
<text x="222.1" y="169.6">CS</text>
<text x="220.7" y="177.2">SDO</text>
<text x="221.6" y="174.7">SDI</text>
<text x="300" y="192.4">BRAKE_H</text>
<text x="300" y="196.3">BRAKE_L</text>
</g>
<g font-size="1.8">
<text x="298.4" y="187.9">Sheet: brake_board</text>
<text x="298.4" y="211">File: brake_board.sch</text>
</g>
<g font-size="1.4" fill="#008484">
<text x="302.1" y="89.4">NEG1</text>
<text x="317.7" y="88.2">POS1</text>
<text x="143.9" y="118.7">R8</text>
<text x="338" y="118.7">P2</text>
<text x="144.8" y="124">22R</text>
<text x="144.8" y="121.4">22R</text>
<text x="338" y="122.5">P3</text>
<text x="143.9" y="126.3">R7</text>
<text x="338" y="141.6">P4</text>
</g>
<text font-size="1.4" fill="#0000c2" x="301" y="97.6">Voltage supply (0 - 24v)</text>
<g font-size="1.4">
<text x="129.5" y="133.3">Sheet: CAN bus transceiver</text>
<text x="129.5" y="142.1">File: CAN.sch</text>
<text x="152.2" y="238.8" transform="rotate(-90 152.2 238.8)">Sheet: NTC temp sensor</text>
<text x="161.1" y="238.8" transform="rotate(-90 161.1 238.8)">File: temp.sch</text>
</g>
<g font-size="1.4" fill="#848400">
<text x="130.8" y="165.6">HALL3_IN</text>
<text x="141.5" y="165.6">HALL3_OUT</text>
<text x="130.8" y="168.2">HALL2_IN</text>
<text x="130.8" y="170.7">HALL1_IN</text>
<text x="130.8" y="173.3">TEMP_IN</text>
<text x="141.5" y="168.2">HALL2_OUT</text>
<text x="141.5" y="170.7">HALL1_OUT</text>
<text x="142.2" y="173.3">TEMP_OUT</text>
</g>
<g font-size="1.1" fill="#008484">
<text x="118.4" y="106.4" transform="rotate(-90 118.4 106.4)">+5V</text>
<text x="118.5" y="147.2" transform="rotate(-90 118.5 147.2)">VCC</text>
<text x="91.6" y="175.7">VCC</text>
<text x="114.5" y="184.6">VCC</text>
<text x="137.3" y="194.8">VCC</text>
<text x="255.6" y="194.7">+5V</text>
<text x="238.9" y="207.4">VCC</text>
</g>
</svg>
